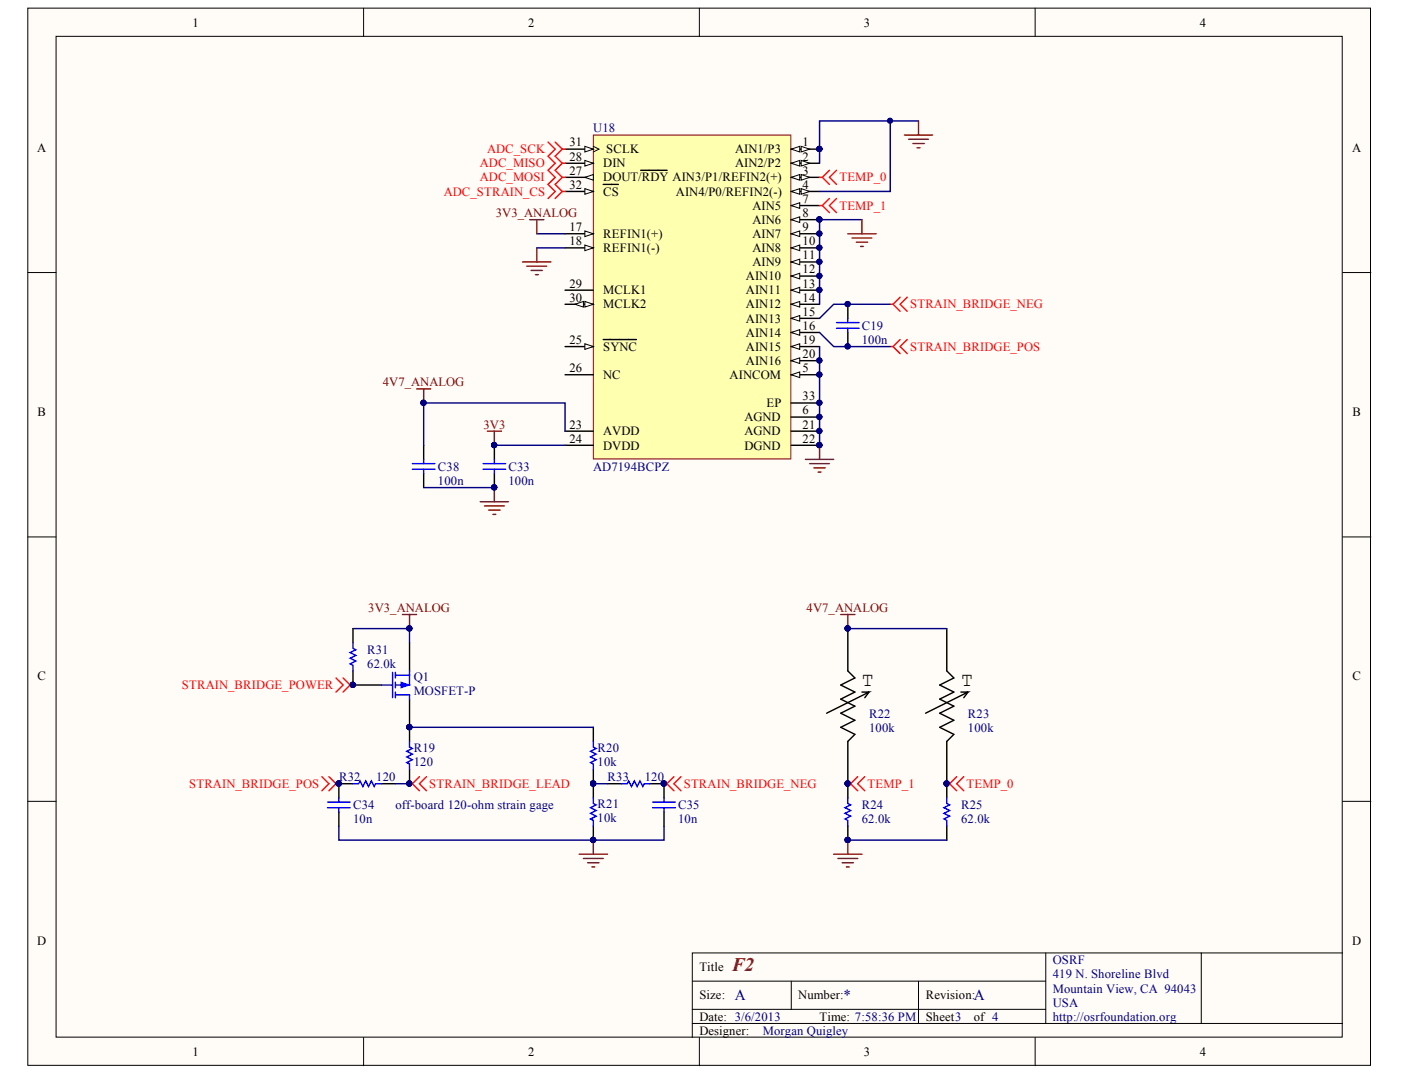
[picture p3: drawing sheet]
<svg xmlns="http://www.w3.org/2000/svg" width="273mm" height="210mm" viewBox="0 0 273 210" stroke-linecap="round" stroke-linejoin="round" font-family="sans-serif">
<g fill="#fffcf8" stroke="#000" stroke-width=".19">
<path d="M5.4 1.6h261.7v206h-261.7z"/>
<path d="M10.9 7.1h250.7v195h-250.7z"/>
</g>
<g fill="none" stroke="#000" stroke-width=".19">
<path d="M70.9 1.6v5.5M136.3 1.6v5.5M201.7 1.6v5.5M5.4 53.1h5.5M261.7 53.1h5.5M5.4 104.6h5.5M261.7 104.6h5.5M5.4 156.2h5.5M261.7 156.2h5.5M134.9 191.2h68.9M134.9 199.5h126.8M134.9 196.7h68.9"/>
<path d="M154.2 191.2v5.5M179 191.2v8.3M203.8 185.7v13.8M234.1 185.7h-99.2v16.5M261.7 185.7h-27.6v13.8M70.9 202.2v5.5M136.3 202.2v5.5M201.7 202.2v5.5"/>
</g>
<path d="M165.2 122.5v8.3l1.4 1.3-2.7 1.4 2.7 1.4-2.7 1.4 2.7 1.3-2.7 1.4 2.7 1.4-2.7 1.4 2.7 1.3-1.4 1.4v11M168 134.9h1.4l-8.3 4.1M169.4 134.9l-.9 1.1M184.5 122.5v8.3l1.4 1.3-2.8 1.4 2.8 1.4-2.8 1.4 2.8 1.3-2.8 1.4 2.8 1.4-2.8 1.4 2.8 1.3-1.4 1.4v11M187.3 134.9h1.4l-8.3 4.1M188.7 134.9l-.9 1.1M165.2 161v2.7M184.5 161v2.7" fill="none" stroke="#000" stroke-width=".28"/>
<g fill="#000080" stroke="#000080" stroke-width=".19">
<circle cx="184.5" cy="152.7" r=".51"/>
<circle cx="165.2" cy="122.5" r=".51"/>
<circle cx="165.2" cy="152.7" r=".51"/>
<circle cx="165.2" cy="163.7" r=".51"/>
</g>
<path d="M163.9 119.8h2.7M165.2 119.8v2.7M162.5 166.5h5.5M163.3 167.3h3.9M164.1 168.1h2.2M165 169h.5M165.2 163.7v2.8" fill="none" stroke="#800000" stroke-width=".28"/>
<path d="M165.2 155.5v1.1l.6 .3-1.1 .5 1.1 .6-1.1 .5 1.1 .6-1.1 .5 .5 .3v1.1M184.5 155.5v1.1l.6 .3-1.1 .5 1.1 .6-1.1 .5 1.1 .6-1.1 .5 .5 .3v1.1" fill="none" stroke="#00f" stroke-width=".28"/>
<path d="M165.2 152.7h.6M165.8 152.7l1.4 1.4M167.2 151.4l-1.4 1.3M168.5 151.4l-1.3 1.3 1.3 1.4M184.5 152.7h.6M185.1 152.7l1.4 1.4M186.5 151.4l-1.4 1.3M187.8 151.4l-1.3 1.3 1.3 1.4" fill="none" stroke="#f00" stroke-width=".28"/>
<path d="M165.2 122.5h19.3M165.2 163.7h19.3" fill="none" stroke="#000080" stroke-width=".28"/>
<path d="M115.6 26.3h38.5v63.2h-38.5z" fill="#ffffb0" stroke="#800000" stroke-width=".19"/>
<path d="M154.2 29.1h5.5" fill="none" stroke="#000" stroke-width=".28"/>
<g fill="#fffcf8" stroke="#000" stroke-width=".19">
<path d="M154.2 29.1l1.7-.6v1.1z"/>
<path d="M156.1 28.5l1.7 .6-1.7 .5z"/>
</g>
<circle cx="159.7" cy="29" r=".51" fill="#000080" stroke="#000080" stroke-width=".19"/>
<path d="M154.2 31.8h5.5" fill="none" stroke="#000" stroke-width=".28"/>
<g fill="#fffcf8" stroke="#000" stroke-width=".19">
<path d="M154.2 31.8l1.7-.5v1.1z"/>
<path d="M156.1 31.3l1.7 .5-1.7 .6z"/>
</g>
<path d="M154.2 34.6h5.5" fill="none" stroke="#000" stroke-width=".28"/>
<g fill="#fffcf8" stroke="#000" stroke-width=".19">
<path d="M154.2 34.6l1.7-.6v1.1z"/>
<path d="M156.1 34l1.7 .6-1.7 .5z"/>
</g>
<path d="M154.2 37.3h5.5" fill="none" stroke="#000" stroke-width=".28"/>
<g fill="#fffcf8" stroke="#000" stroke-width=".19">
<path d="M154.2 37.3l1.7-.5v1.1z"/>
<path d="M156.1 36.8l1.7 .5-1.7 .6z"/>
</g>
<path d="M154.2 73h5.5" fill="none" stroke="#000" stroke-width=".28"/>
<path d="M154.2 73l1.7-.5v1.1z" fill="#fffcf8" stroke="#000" stroke-width=".19"/>
<g fill="#000080" stroke="#000080" stroke-width=".19">
<circle cx="159.7" cy="73" r=".51"/>
<circle cx="159.7" cy="81.2" r=".51"/>
</g>
<path d="M154.2 40.1h5.5M154.2 81.3h5.5" fill="none" stroke="#000" stroke-width=".28"/>
<path d="M154.2 40.1l1.7-.6v1.1z" fill="#fffcf8" stroke="#000" stroke-width=".19"/>
<path d="M154.2 42.8h5.5" fill="none" stroke="#000" stroke-width=".28"/>
<path d="M154.2 42.8l1.7-.5v1.1z" fill="#fffcf8" stroke="#000" stroke-width=".19"/>
<circle cx="159.7" cy="42.8" r=".51" fill="#000080" stroke="#000080" stroke-width=".19"/>
<path d="M154.2 45.6h5.5" fill="none" stroke="#000" stroke-width=".28"/>
<path d="M154.2 45.6l1.7-.6v1.1z" fill="#fffcf8" stroke="#000" stroke-width=".19"/>
<circle cx="159.7" cy="45.5" r=".51" fill="#000080" stroke="#000080" stroke-width=".19"/>
<path d="M154.2 48.3h5.5" fill="none" stroke="#000" stroke-width=".28"/>
<path d="M154.2 48.3l1.7-.5v1.1z" fill="#fffcf8" stroke="#000" stroke-width=".19"/>
<circle cx="159.7" cy="48.3" r=".51" fill="#000080" stroke="#000080" stroke-width=".19"/>
<path d="M154.2 51.1h5.5" fill="none" stroke="#000" stroke-width=".28"/>
<path d="M154.2 51.1l1.7-.6v1.1z" fill="#fffcf8" stroke="#000" stroke-width=".19"/>
<circle cx="159.7" cy="51" r=".51" fill="#000080" stroke="#000080" stroke-width=".19"/>
<path d="M154.2 53.8h5.5" fill="none" stroke="#000" stroke-width=".28"/>
<path d="M154.2 53.8l1.7-.5v1.1z" fill="#fffcf8" stroke="#000" stroke-width=".19"/>
<circle cx="159.7" cy="53.8" r=".51" fill="#000080" stroke="#000080" stroke-width=".19"/>
<path d="M154.2 56.6h5.5" fill="none" stroke="#000" stroke-width=".28"/>
<path d="M154.2 56.6l1.7-.6v1.1z" fill="#fffcf8" stroke="#000" stroke-width=".19"/>
<circle cx="159.7" cy="56.5" r=".51" fill="#000080" stroke="#000080" stroke-width=".19"/>
<path d="M154.2 59.3h5.5" fill="none" stroke="#000" stroke-width=".28"/>
<path d="M154.2 59.3l1.7-.5v1.1z" fill="#fffcf8" stroke="#000" stroke-width=".19"/>
<path d="M154.2 62h5.5" fill="none" stroke="#000" stroke-width=".28"/>
<path d="M154.2 62l1.7-.5v1.1z" fill="#fffcf8" stroke="#000" stroke-width=".19"/>
<path d="M154.2 64.8h5.5" fill="none" stroke="#000" stroke-width=".28"/>
<path d="M154.2 64.8l1.7-.6v1.1z" fill="#fffcf8" stroke="#000" stroke-width=".19"/>
<path d="M110.1 45.6h5.5" fill="none" stroke="#000" stroke-width=".28"/>
<path d="M114 45l1.6 .6-1.6 .5z" fill="#fffcf8" stroke="#000" stroke-width=".19"/>
<path d="M110.1 48.3h5.5" fill="none" stroke="#000" stroke-width=".28"/>
<path d="M114 47.8l1.6 .5-1.6 .6z" fill="#fffcf8" stroke="#000" stroke-width=".19"/>
<path d="M154.2 67.5h5.5" fill="none" stroke="#000" stroke-width=".28"/>
<path d="M154.2 67.5l1.7-.5v1.1z" fill="#fffcf8" stroke="#000" stroke-width=".19"/>
<path d="M154.2 70.3h5.5" fill="none" stroke="#000" stroke-width=".28"/>
<path d="M154.2 70.3l1.7-.6v1.1z" fill="#fffcf8" stroke="#000" stroke-width=".19"/>
<g fill="#000080" stroke="#000080" stroke-width=".19">
<circle cx="159.7" cy="70.3" r=".51"/>
<circle cx="159.7" cy="84" r=".51"/>
<circle cx="159.7" cy="86.7" r=".51"/>
</g>
<path d="M110.1 67.5h5.5M110.1 84h5.5M110.1 86.8h5.5M154.2 84h5.5M154.2 86.8h5.5" fill="none" stroke="#000" stroke-width=".28"/>
<path d="M114 67l1.6 .5-1.6 .6z" fill="#fffcf8" stroke="#000" stroke-width=".19"/>
<path d="M110.1 34.6h5.5M110.1 73h5.5M117.6 66.2h6.4" fill="none" stroke="#000" stroke-width=".28"/>
<path d="M114 34.6l1.6-.6v1.1z" fill="#fffcf8" stroke="#000" stroke-width=".19"/>
<path d="M110.1 31.8h5.5M124.9 33.2h5.1" fill="none" stroke="#000" stroke-width=".28"/>
<path d="M114 31.3l1.6 .5-1.6 .6z" fill="#fffcf8" stroke="#000" stroke-width=".19"/>
<path d="M110.1 56.6h5.5M110.1 59.3h5.5" fill="none" stroke="#000" stroke-width=".28"/>
<g fill="#fffcf8" stroke="#000" stroke-width=".19">
<path d="M114 58.8l1.6 .5-1.6 .6z"/>
<path d="M112.1 59.3l1.6-.5v1.1z"/>
</g>
<path d="M110.1 29.1h5.5" fill="none" stroke="#000" stroke-width=".28"/>
<path d="M115.6 28.5l1.1 .6-1.1 .5" fill="none" stroke="#000" stroke-width=".19"/>
<path d="M114 28.5l1.6 .6-1.6 .5z" fill="#fffcf8" stroke="#000" stroke-width=".19"/>
<path d="M110.1 37.3h5.5" fill="none" stroke="#000" stroke-width=".28"/>
<path d="M114 36.8l1.6 .5-1.6 .6z" fill="#fffcf8" stroke="#000" stroke-width=".19"/>
<g fill="none" stroke="#000" stroke-width=".28">
<path d="M117.6 35.9h2.9M165.2 59.3v2.7M154.2 78.5h5.5M165.2 64.8v2.7M82.6 86.8v2.7M82.6 92.3v2.7M96.3 86.8v2.7M96.3 92.3v2.7M68.8 130.8v2.7h5.5M68.8 122.5v2.8M79.8 125.3v5.5M79.8 136.3v8.2"/>
<path d="M66 158.2v2.8M68.8 152.7h-2.8v2.8M74.3 152.7h2.8M79.8 150v2.7M115.6 141.8v2.7M115.6 150v5.5M118.4 152.7h2.7M126.7 152.7h2.7v2.8M129.4 158.2v2.8M115.6 161v2.7"/>
</g>
<g fill="#000080" stroke="#000080" stroke-width=".19">
<circle cx="159.7" cy="78.5" r=".51"/>
<circle cx="159.7" cy="29" r=".51"/>
<circle cx="159.7" cy="73" r=".51"/>
<circle cx="159.7" cy="81.2" r=".51"/>
<circle cx="159.7" cy="42.8" r=".51"/>
<circle cx="159.7" cy="45.5" r=".51"/>
<circle cx="159.7" cy="48.3" r=".51"/>
<circle cx="159.7" cy="51" r=".51"/>
<circle cx="159.7" cy="53.8" r=".51"/>
<circle cx="159.7" cy="56.5" r=".51"/>
<circle cx="159.7" cy="70.3" r=".51"/>
<circle cx="159.7" cy="84" r=".51"/>
<circle cx="159.7" cy="86.7" r=".51"/>
<circle cx="96.3" cy="86.7" r=".51"/>
<circle cx="82.5" cy="78.5" r=".51"/>
<circle cx="96.3" cy="95" r=".51"/>
<circle cx="115.6" cy="152.7" r=".51"/>
<circle cx="79.8" cy="141.7" r=".51"/>
<circle cx="79.8" cy="152.7" r=".51"/>
<circle cx="115.6" cy="163.7" r=".51"/>
<circle cx="173.5" cy="23.5" r=".51"/>
<circle cx="79.8" cy="122.5" r=".51"/>
<circle cx="68.8" cy="133.5" r=".51"/>
<circle cx="129.4" cy="152.7" r=".51"/>
<circle cx="66" cy="152.7" r=".51"/>
<circle cx="165.2" cy="67.5" r=".51"/>
<circle cx="165.2" cy="59.3" r=".51"/>
</g>
<g fill="none" stroke="#000080" stroke-width=".28">
<path d="M173.5 23.6v13.7h-13.8M179 23.6h-19.3v8.2M104.6 45.6h5.5M104.6 48.3h5.5M168 42.8h-8.3v16.5M173.5 59.3h-11l-2.8 2.7M159.7 64.8l2.8 2.7h11M159.7 67.5v19.3M82.6 95h13.7M96.3 86.8h13.8M110.1 84v-5.5h-27.5v8.3M68.8 122.5h11v2.8"/>
<path d="M77.1 152.7h2.7M79.8 141.8h35.8M115.6 152.7h2.8M66 161v2.7h63.4v-2.7"/>
</g>
<g fill="none" stroke="#800000" stroke-width=".28">
<path d="M176.3 26.3h5.5M177.1 27.1h3.8M177.9 28h2.2M178.7 28.8h.6M179 23.6v2.7M101.9 51.1h5.5M102.7 51.9h3.8M103.2 42.8h2.8M103.5 52.7h2.2M104.3 53.5h.6M104.6 42.8v2.8M104.6 48.3v2.8"/>
<path d="M165.2 45.6h5.5M166.1 46.4h3.8M166.9 47.2h2.2M167.7 48h.6M168 42.8v2.8M81.2 75.8h2.7M82.6 75.8v2.7M93.6 97.8h5.5M94.4 98.6h3.9M95 84h2.7M95.2 99.4h2.3M96.3 84v2.8"/>
<path d="M96.3 95v2.8M157 89.5h5.5M157.8 90.4h3.9M158.6 91.2h2.2M159.4 92h.6M159.7 86.8v2.7M78.4 119.8h2.8M79.8 119.8v2.7M96.1 100.3h.5M112.9 166.5h5.5M113.7 167.3h3.9M114.5 168.1h2.2"/>
<path d="M115.4 169h.5M115.6 163.7v2.8"/>
</g>
<g fill="none" stroke="#f00" stroke-width=".28">
<path d="M106.8 27.7l1.4 1.4-1.4 1.3 1.4 1.4-1.4 1.4 1.4 1.4-1.4 1.3 1.4 1.4-1.4 1.4M108.2 27.7l1.4 1.4M109.6 34.6h.5M109.6 29.1l-1.4 1.3 1.4 1.4M109.6 29.1h.5M109.6 34.6l-1.4 1.3 1.4 1.4M109.6 31.8l-1.4 1.4 1.4 1.4M109.6 31.8h.5M109.6 37.3l-1.4 1.4M109.6 37.3h.5M159.7 34.6h.6M160.3 34.6l1.4 1.3"/>
<path d="M161.7 33.2l-1.4 1.4M161.7 38.7l-1.4 1.4M163 33.2l-1.3 1.4 1.3 1.3M163 38.7l-1.3 1.4 1.3 1.3M159.7 40.1h.6M160.3 40.1l1.4 1.3M173.5 59.3h.6M174.1 59.3l1.3 1.4M175.4 57.9l-1.3 1.4M176.8 57.9l-1.4 1.4 1.4 1.4M173.5 67.5h.6M174.1 67.5l1.3 1.4"/>
<path d="M175.4 66.2l-1.3 1.3M176.8 66.2l-1.4 1.3 1.4 1.4M65.5 132.1l1.4 1.4-1.4 1.4M66.9 132.1l1.3 1.4M68.2 133.5l-1.3 1.4M68.2 133.5h.6M62.7 151.4l1.4 1.3-1.4 1.4M64.1 151.4l1.4 1.3M65.5 152.7h.5M65.5 152.7l-1.4 1.4M79.8 152.7h.6M80.4 152.7l1.3 1.4"/>
<path d="M81.7 151.4l-1.3 1.3M83.1 151.4l-1.4 1.3 1.4 1.4M129.4 152.7h.6M130 152.7l1.3 1.4M131.3 151.4l-1.3 1.3M132.7 151.4l-1.4 1.3 1.4 1.4"/>
</g>
<g fill="none" stroke="#00f" stroke-width=".28">
<path d="M163 62.9h4.4M163 64h4.4M165.2 62v.9M165.2 64v.8M80.4 90.4h4.4M80.4 91.5h4.4M82.6 89.5v.9M82.6 91.5v.8M94.1 90.4h4.5M94.1 91.5h4.5M96.3 89.5v.9M96.3 91.5v.8"/>
<path d="M68.8 125.3v1.1l.5 .2-1.1 .6 1.1 .5-1.1 .6 1.1 .5-1.1 .6 .6 .3v1.1M74.3 133.5h2.2M76.5 131v5M77.1 135.4h2.7v.9M77.1 131.6h2.7M77.1 131v1.1M77.1 133v1.1M77.1 134.9v1.1M79.8 130.8v2.7h-2.7M63.8 156.3h4.4M63.8 157.4h4.4M66 155.5v.8"/>
<path d="M66 157.4v.8M68.8 152.7h1.1l.3-.5 .5 1.1 .6-1.1 .5 1.1 .6-1.1 .5 1.1 .3-.6h1.1M79.8 144.5v1.1l.6 .3-1.1 .5 1.1 .6-1.1 .5 1.1 .6-1.1 .5 .5 .3v1.1M115.6 144.5v1.1l.6 .3-1.1 .5 1.1 .6-1.1 .5 1.1 .6-1.1 .5 .5 .3v1.1M115.6 155.5v1.1l.6 .3-1.1 .5 1.1 .6-1.1 .5 1.1 .6-1.1 .5 .5 .3v1.1M121.1 152.7h1.2l.2-.5 .6 1.1 .5-1.1 .6 1.1 .5-1.1 .6 1.1 .3-.6h1.1M127.2 156.3h4.4M127.2 157.4h4.4M129.4 155.5v.8M129.4 157.4v.8"/>
</g>
<path d="M78.2 133l1.6 .5-1.6 .6z" fill="#00f" stroke="#00f" stroke-width=".19"/>
<g font-size="3.9">
<text x="168" y="133.7">T</text>
<text x="187.3" y="133.7">T</text>
</g>
<text font-size="3.7" fill="#800000" x="142.6" y="189.3">F2</text>
<g font-size="3" fill="#000080">
<text x="143.2" y="195">A</text>
<text x="164.4" y="195">*</text>
<text x="189.8" y="195">A</text>
</g>
<g font-size="2.5">
<text x="37.5" y="5.2">1</text>
<text x="102.9" y="5.2">2</text>
<text x="168.4" y="5.2">3</text>
<text x="233.8" y="5.2">4</text>
<text x="7.2" y="29.5">A</text>
<text x="111" y="28.5">31</text>
<text x="118.1" y="29.9">SCLK</text>
<text x="143.3" y="29.9">AIN1/P3</text>
<text x="156.4" y="28.5">1</text>
<text x="263.5" y="29.5">A</text>
<text x="111" y="34">27</text>
<text x="111" y="31.3">28</text>
<text x="117.6" y="35.4">DOUT/RDY AIN3/P1/REFIN2(+)</text>
<text x="117.6" y="32.6">DIN</text>
<text x="143.3" y="32.6">AIN2/P2</text>
<text x="156.4" y="31.3">2</text>
<text x="156.4" y="34">3</text>
<text x="111" y="36.8">32</text>
<text x="117.6" y="38.2">CS</text>
<text x="131.7" y="38.2">AIN4/P0/REFIN2(-)</text>
<text x="146.6" y="40.9">AIN5</text>
<text x="156.4" y="36.8">4</text>
<text x="156.4" y="39.5">7</text>
<text x="111" y="45">17</text>
<text x="111" y="47.7">18</text>
<text x="117.6" y="46.4">REFIN1(+)</text>
<text x="146.6" y="43.7">AIN6</text>
<text x="146.6" y="46.4">AIN7</text>
<text x="156.4" y="42.3">8</text>
<text x="156.4" y="45">9</text>
<text x="156.4" y="47.7">10</text>
<text x="117.6" y="49.2">REFIN1(-)</text>
<text x="146.6" y="49.2">AIN8</text>
<text x="146.6" y="51.9">AIN9</text>
<text x="156.4" y="50.5">11</text>
<text x="156.4" y="53.3">12</text>
<text x="111" y="56">29</text>
<text x="111" y="58.8">30</text>
<text x="117.6" y="57.4">MCLK1</text>
<text x="145.4" y="54.6">AIN10</text>
<text x="145.4" y="57.4">AIN11</text>
<text x="156.4" y="56">13</text>
<text x="156.4" y="58.8">14</text>
<text x="117.6" y="60.1">MCLK2</text>
<text x="145.4" y="60.1">AIN12</text>
<text x="145.4" y="62.9">AIN13</text>
<text x="145.4" y="65.6">AIN14</text>
<text x="156.4" y="61.5">15</text>
<text x="156.4" y="64.3">16</text>
<text x="111" y="67">25</text>
<text x="117.6" y="68.4">SYNC</text>
<text x="145.4" y="68.4">AIN15</text>
<text x="145.4" y="71.2">AIN16</text>
<text x="156.4" y="67">19</text>
<text x="156.4" y="69.8">20</text>
<text x="111" y="72.5">26</text>
<text x="117.6" y="73.9">NC</text>
<text x="142.2" y="73.9">AINCOM</text>
<text x="156.4" y="72.5">5</text>
<text x="156.4" y="78">33</text>
<text x="7.3" y="81.1">B</text>
<text x="111" y="83.5">23</text>
<text x="145.1" y="82.1">AGND</text>
<text x="149.4" y="79.4">EP</text>
<text x="156.4" y="80.7">6</text>
<text x="156.4" y="83.5">21</text>
<text x="263.6" y="81.1">B</text>
<text x="111" y="86.3">24</text>
<text x="117.6" y="84.9">AVDD</text>
<text x="117.6" y="87.6">DVDD</text>
<text x="145.1" y="84.9">AGND</text>
<text x="145.1" y="87.6">DGND</text>
<text x="156.4" y="86.3">22</text>
<text x="7.3" y="132.6">C</text>
<text x="263.6" y="132.6">C</text>
<text x="7.2" y="184.2">D</text>
<text x="263.5" y="184.2">D</text>
<text x="136.3" y="189.3">Title</text>
<text x="136.3" y="194.8">Size:</text>
<text x="155.6" y="194.8">Number:</text>
<text x="180.4" y="194.8">Revision:</text>
<text x="136.3" y="198.9">Date: 3/6/2013</text>
<text x="136.3" y="201.7">Designer:</text>
<text x="159.7" y="198.9">Time: 7:58:36 PM</text>
<text x="180.4" y="198.9">Sheet3</text>
<text x="189.8" y="198.9">of 4</text>
<text x="37.5" y="205.8">1</text>
<text x="102.9" y="205.8">2</text>
<text x="168.4" y="205.8">3</text>
<text x="233.8" y="205.8">4</text>
</g>
<g font-size="2.5" fill="#f00">
<text x="94.9" y="29.9">ADC_SCK</text>
<text x="93.5" y="35.4">ADC_MOSI</text>
<text x="93.5" y="32.6">ADC_MISO</text>
<text x="163.6" y="35.4">TEMP_0</text>
<text x="86.5" y="38.2">ADC_STRAIN_CS</text>
<text x="163.6" y="40.9">TEMP_1</text>
<text x="177.4" y="60.1">STRAIN_BRIDGE_NEG</text>
<text x="177.4" y="68.4">STRAIN_BRIDGE_POS</text>
<text x="35.5" y="134.4">STRAIN_BRIDGE_POWER</text>
<text x="36.9" y="153.6">STRAIN_BRIDGE_POS</text>
<text x="83.7" y="153.6">STRAIN_BRIDGE_LEAD</text>
<text x="133.3" y="153.6">STRAIN_BRIDGE_NEG</text>
<text x="169.1" y="153.6">TEMP_1</text>
<text x="188.4" y="153.6">TEMP_0</text>
</g>
<g font-size="2.5" fill="#000080">
<text x="115.6" y="25.8">U18</text>
<text x="168" y="64.3">C19</text>
<text x="168" y="67">100n</text>
<text x="85.4" y="94.5">100n</text>
<text x="85.4" y="91.8">C38</text>
<text x="99.1" y="94.5">100n</text>
<text x="99.1" y="91.8">C33</text>
<text x="115.6" y="91.8">AD7194BCPZ</text>
<text x="71.6" y="130.2">62.0k</text>
<text x="71.6" y="127.5">R31</text>
<text x="80.6" y="132.7">Q1</text>
<text x="80.6" y="135.4">MOSFET-P</text>
<text x="169.4" y="142.6">100k</text>
<text x="169.4" y="139.9">R22</text>
<text x="188.7" y="142.6">100k</text>
<text x="188.7" y="139.9">R23</text>
<text x="80.6" y="149.2">120</text>
<text x="80.6" y="146.5">R19</text>
<text x="116.5" y="149.2">10k</text>
<text x="116.5" y="146.5">R20</text>
<text x="66.1" y="152.2">R32</text>
<text x="73.3" y="152.2">120</text>
<text x="118.4" y="152.2">R33</text>
<text x="125.7" y="152.2">120</text>
<text x="68.8" y="160.5">10n</text>
<text x="68.8" y="157.7">C34</text>
<text x="77.1" y="157.7">off-board 120-ohm strain gage</text>
<text x="116.5" y="160.2">10k</text>
<text x="116.5" y="157.4">R21</text>
<text x="132.1" y="160.5">10n</text>
<text x="132.1" y="157.7">C35</text>
<text x="168" y="160.5">62.0k</text>
<text x="168" y="157.7">R24</text>
<text x="187.3" y="160.5">62.0k</text>
<text x="187.3" y="157.7">R25</text>
<text x="205.2" y="188">OSRF</text>
<text x="205.2" y="190.7">419 N. Shoreline Blvd</text>
<text x="205.2" y="193.4">Mountain View, CA 94043</text>
<text x="205.2" y="196.2">USA</text>
<text x="148.7" y="201.7">Morgan Quigley</text>
<text x="205.2" y="198.9">http://osrfoundation.org</text>
</g>
<g font-size="2.5" fill="#800000">
<text x="96.6" y="42.3">3V3_ANALOG</text>
<text x="74.6" y="75.2">4V7_ANALOG</text>
<text x="94.2" y="83.5">3V3</text>
<text x="71.8" y="119.3">3V3_ANALOG</text>
<text x="157.2" y="119.3">4V7_ANALOG</text>
</g>
</svg>
